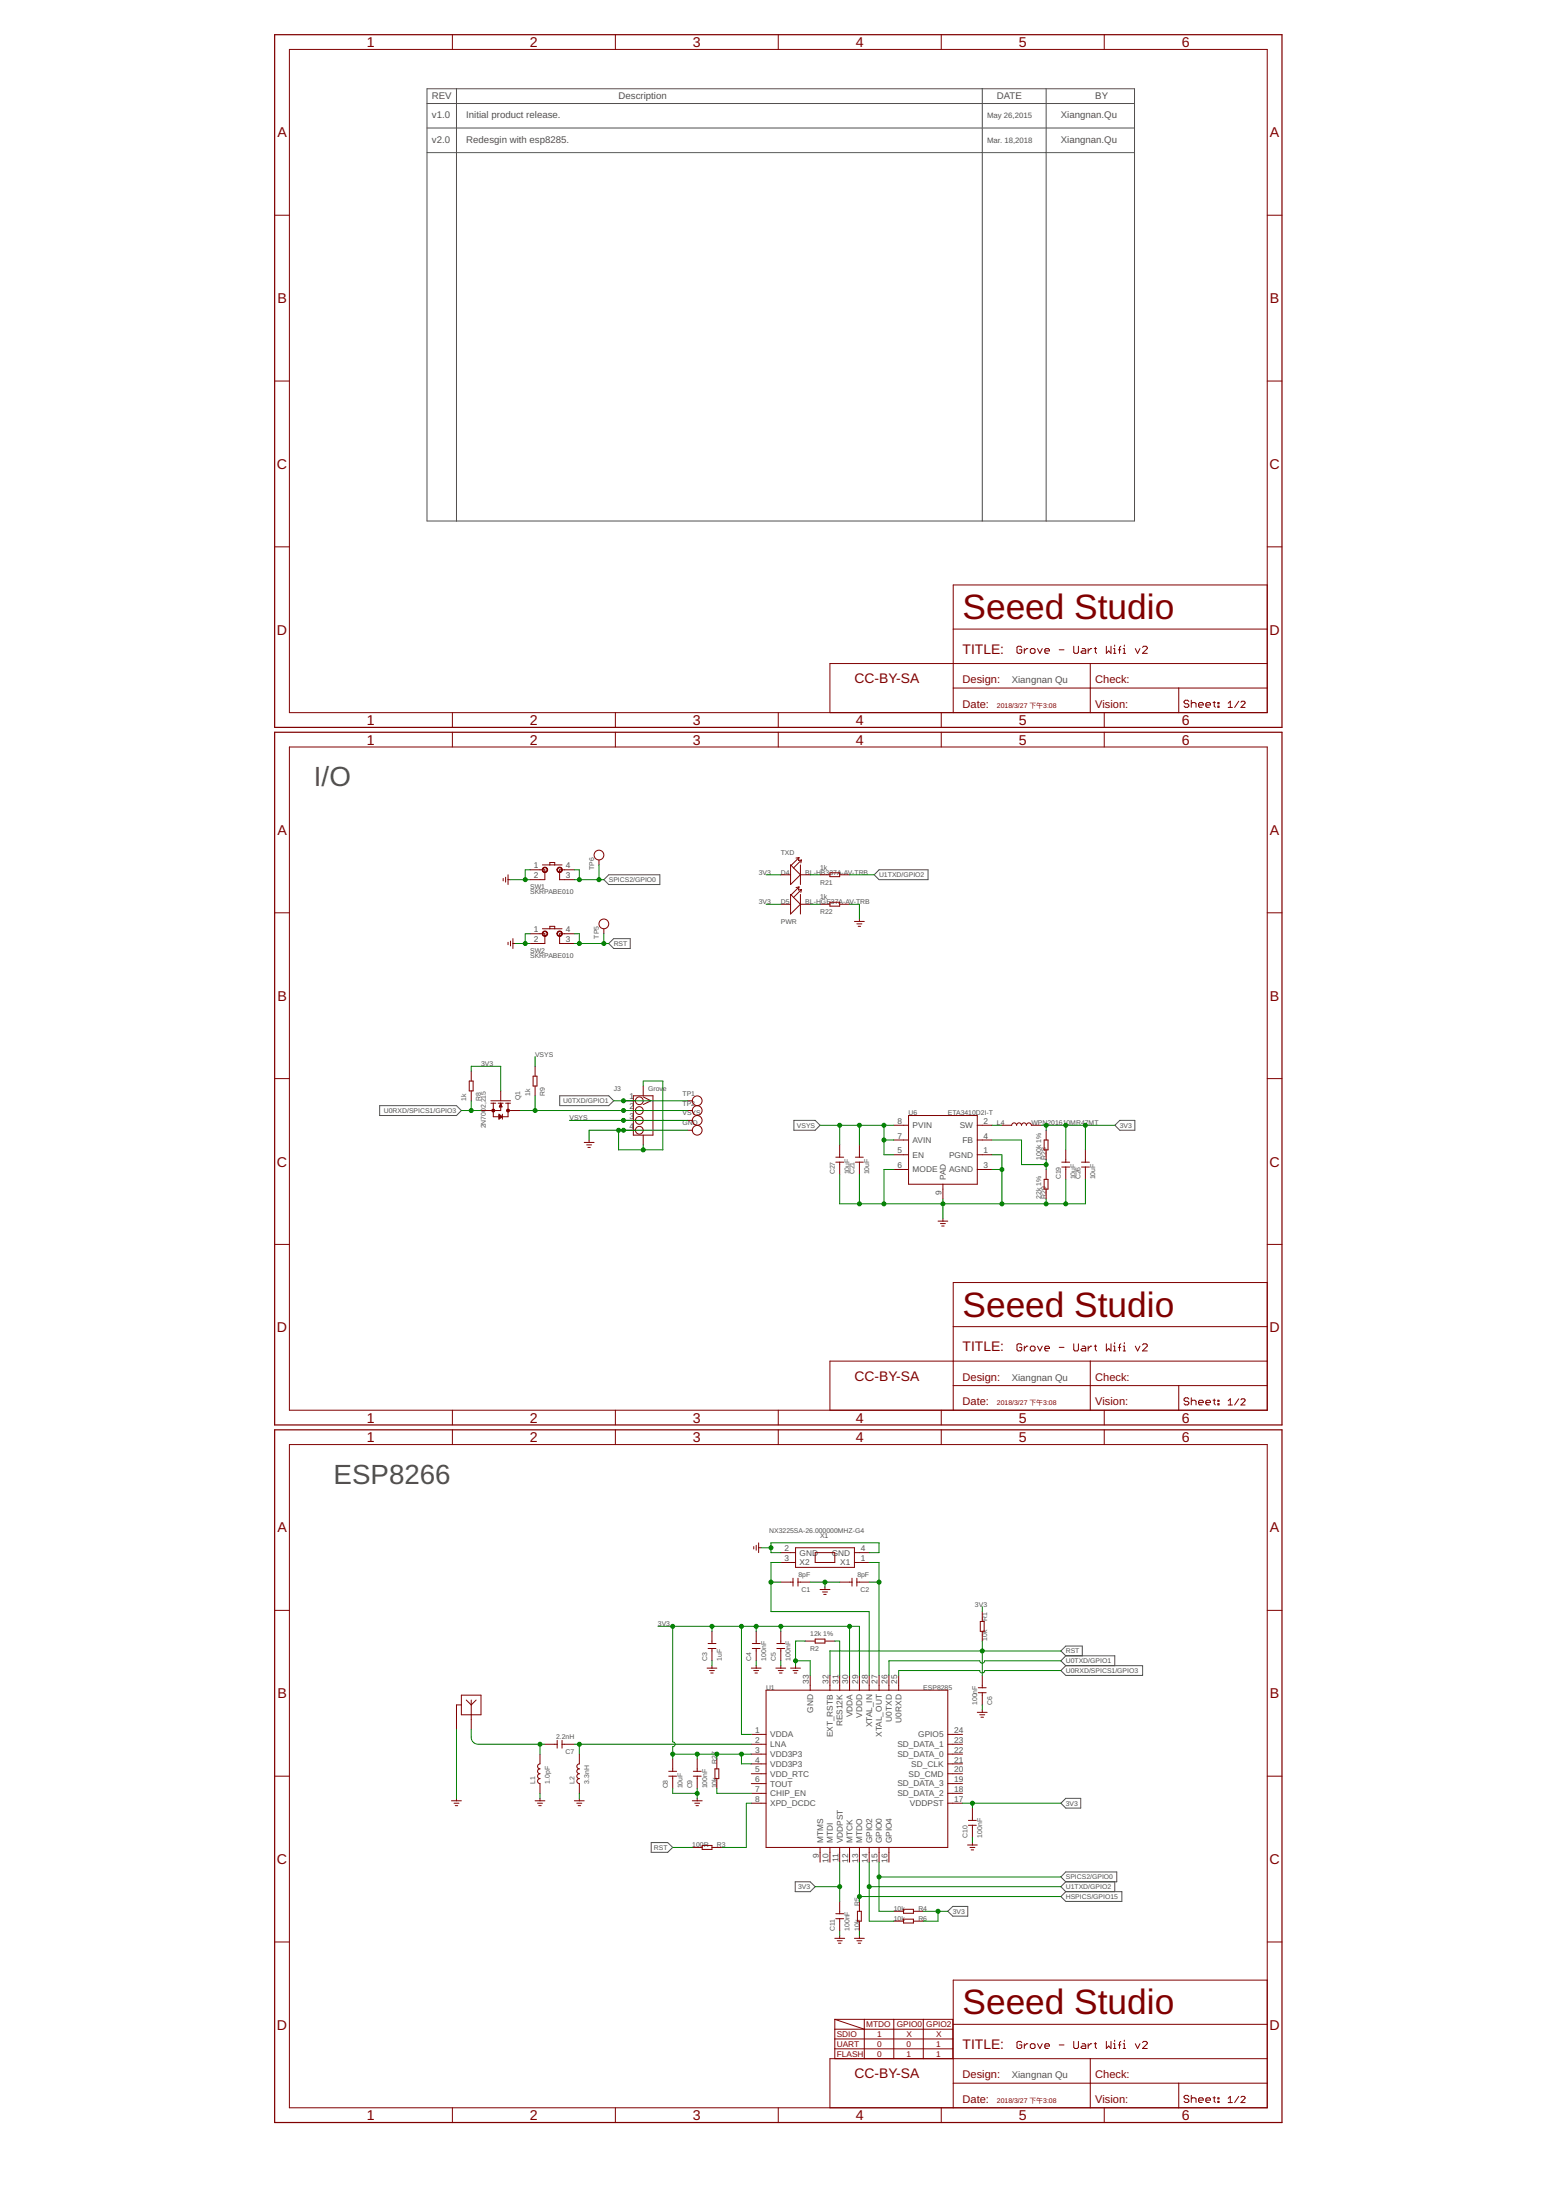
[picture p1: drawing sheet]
<svg xmlns="http://www.w3.org/2000/svg" width="297mm" height="420mm" viewBox="0 0 297 420" stroke-linecap="round" stroke-linejoin="round" font-family="sans-serif">
<g fill="none" stroke="#505050" stroke-width=".19">
<path d="M81.5 17h135.1v82.5h-135.1zM81.5 19.8h135.1M87.1 17v82.5M187.5 17v82.5M199.7 17v82.5M81.5 29.1h135.1M81.5 24.4h135.1M115.3 168l.9-.9h9.8v1.8h-9.8zM167.8 166.1h9.4v1.9h-9.4l-.9-.9zM116.2 180.2l1-.9h3.1v1.8h-3.1zM72.5 211.2h14.6l1 .9-1 .9h-14.6zM106.8 209.3h9.4l1 .9-1 1h-9.4z"/>
<path d="M151.6 214h4l.9 .9-.9 1h-4zM212.8 214.9l1-.9h2.8v1.9h-2.8zM202.5 319l1-.9h14.6v1.9h-14.6zM203.5 316.2l-1 1 1 .9M203.5 316.2h9.3v1.9M203.5 316.2l-1-.9 1-.9h3.1v1.8M124.3 351.9h3.2l.9 .9-.9 1h-3.2zM151.8 359.4h2.9l.9 .9-.9 1h-2.9zM202.5 344.4l1-.9h2.8v1.8h-2.8zM203.5 357.5h9.7v1.9h-9.7l-1-.9zM203.5 359.4l-1 .9 1 1M212.8 359.4v1.9"/>
<path d="M180.9 365l1-.9h2.8v1.9h-2.8zM203.5 361.3h10.7v1.8h-10.7l-1-.9z"/>
</g>
<g fill="none" stroke="#800000" stroke-width=".19">
<path d="M55.2 9.4h186.7v126.7h-186.7zM86.4 6.6v2.8M117.5 6.6v2.8M148.6 6.6v2.8M179.7 6.6v2.8M210.8 6.6v2.8M52.4 41.1h2.8M241.9 41.1h2.8M52.4 72.8h2.8M241.9 72.8h2.8M52.4 104.4h2.8M241.9 111.7h-59.9v24.4"/>
<path d="M241.9 104.4h2.8M86.4 136.1v2.8M86.4 139.8v2.9M117.5 136.1v2.8M117.5 139.8v2.9M148.6 136.1v2.8M148.6 139.8v2.9M179.7 136.1v2.8M179.7 139.8v2.9M181.9 126.7h-23.5v9.4M182 131.4h59.9M182 126.7h59.9"/>
<path d="M182 120.1h59.9M195.1 123.6l-.3-.2h-.4l-.3 .2v.9l.3 .3h.4l.3-.3v-.4h-.5M195.5 123.9v.9M196.2 123.9h-.2l-.5 .4M196.7 124.1l.2-.2h.5l.2 .2v.4l-.2 .3h-.5l-.2-.3zM198.1 123.9l.4 .9 .5-.9M199.5 124.3h.8v-.2l-.2-.2h-.4l-.2 .2v.4l.2 .3h.4M202.2 124.1h.9M205 123.4v1.1l.2 .3h.5l.2-.3v-1.1M206.6 123.9h.4l.3 .2v.7h-.7l-.2-.3 .2-.2h.7M207.7 123.9v.9M208.1 126.7v9.4"/>
<path d="M208.4 123.9h-.2l-.5 .4M208.9 123.9h.4M209.1 123.6v.9l.2 .3M210.8 136.1v2.8M210.8 139.8v2.9M211.2 123.4v1.4l.4-.5 .5 .5v-1.4M212.6 124.8h.4M212.6 123.9h.2v.9M212.8 123.2v.2M213.5 124.1h.5M214 123.4l-.3 .2v1.2M214.4 124.8h.5"/>
<path d="M214.4 123.9h.2v.9M214.6 123.2v.2M216.7 123.9l.5 .9 .4-.9M218.1 123.6l.2-.2h.5l.2 .2v.3l-.9 .9h.9M225 131.4v4.7M226.9 134l-.2-.3h-.4l-.3 .3v.2l.3 .2h.4l.2 .2v.3l-.2 .2h-.4l-.3-.2M227.4 134.4l.2-.2h.5l.2 .2v.7M227.4 133.7v1.4M228.8 134.6h.9v-.2l-.2-.2h-.5l-.2 .2v.5l.2 .2h.5M230.2 134.6h.9v-.2l-.2-.2h-.5l-.2 .2v.5l.2 .2h.5M231.6 134.2h.4M231.8 134v.9l.2 .2"/>
<path d="M232.5 134.9h.2v.2h-.2zM232.5 134.2h.2v.2h-.2zM234.5 134.3l.4-.4v1.2M234.5 135.1h.8M236.5 133.9l-.8 1.2M236.9 134.1l.2-.2h.4l.2 .2v.2l-.8 .8h.8M55.2 142.7h186.7v126.6h-186.7zM52.4 174.3h2.8M96.1 167.8v.4M96.5 167.5v1M97 167.1v1.8M97 180v.4"/>
<path d="M97 168h.5M97.5 179.7v1M97.9 179.3v1.8M101.2 178.3h2.8v1.9h-2.8M101.2 166.1h2.8v1.9h-2.8M103.5 165.2h3.8M103.5 177.4h3.8M105 177.4v-.5h.9v.5M105 165.2v-.5h.9v.5M106.8 168h2.8M109.6 178.3h-2.8v1.9h2.8M109.6 166.1h-2.8v1.9"/>
<path d="M114.3 164.3v.9M115.3 177.4v.9M149.1 167.1h1.8M149.1 172.7h1.8M151 165.3l-.1-.1v3.7l1.9-1.8M151 170.9l-.1-.1v3.8l1.9-1.9M151 165.3l.5 .5M151 170.9l.5 .5M151.5 165.8l1.3 1.3M151.5 171.4l1.3 1.3M152.5 163.8l-1.5 1.5M152.5 163.8l-.5 .1"/>
<path d="M152.5 163.8l-.1 .5h.6M152.5 169.4l-1.5 1.5M152.5 169.4l-.5 .1M152.5 169.4l-.1 .6 .6-.1M152.8 165.2v3.7M152.8 170.8v3.8M152.8 167.1h1.9M152.8 172.7h1.9M153 164.3l-1.5 1.5M153 164.3l-.1 .5M153 169.9l-1.5 1.5M153 169.9l-.1 .5"/>
<path d="M156.5 167.1h1.9M156.5 172.7h1.9M158.4 166.7h1.9v.7h-1.9zM158.4 172.3h1.9v.8h-1.9zM160.3 167.1h1.9M160.3 172.7h1.9M163.1 176h1.9M163.6 176.4h.9M163.8 176.9h.5M164.1 175.5v.5M241.9 174.3h2.8M97.9 180.2h.5"/>
<path d="M52.4 206h2.8M89.6 206.5h.7v1.8h-.7zM90 204.6v1.9M90 208.3v1.9M93.7 210.2h3.8M93.7 210.7h.9M94.2 210.7v2.6h2.8v-2.6M95.1 210.7h1M95.2 212.8l.7 .5-.7 .4zM95.2 213l.4 .3M95.3 213l.3 .3M95.3 211.4l.3-.7 .2 .7"/>
<path d="M95.3 211.4h.5M95.6 210.9v1.2h-3.8M95.6 213.3l-.4 .2M95.6 213.3l-.3 .2M95.6 208.3v1.9M95.6 210.9l.2 .5M95.6 210.9l-.3 .5M95.7 211.1l-.4 .3M95.9 212.8v.9M96.5 210.7h1M97 212.1h2.3M101.8 205.5h.7v1.9h-.7z"/>
<path d="M102.2 203.6v1.9M102.2 207.4v1.9M111.5 218.2h1.9M112 218.7h.9M112.2 219.1h.5M112.5 217.7v.5M119 210.2h2.3M119 212.1h2.3M119 214h2.3M119 215.9h2.3M120.9 209.3h3.8v7.5h-3.8zM122.8 209.5l1.4 .7-1.4 .7"/>
<path d="M122.8 207.4v1.9M122.8 216.8v1.9M131.2 210.2h1M131.2 212.1h1M131.2 214h1M131.2 215.9h1M160.3 218.7v2.3M164.1 218.7v2.3M170.6 214.9h2.8M170.6 217.7h2.8M173.4 213h13.2v13.2h-13.2zM186.6 214.9h2.8"/>
<path d="M186.6 217.7h2.8M191.3 214.9h1.8a.48 .48 0 0 1 .5-.5 .48 .48 0 0 1 .5 .5 .47 .47 0 0 1 .4-.5 .47 .47 0 0 1 .5 .5 .47 .47 0 0 1 .5-.5 .47 .47 0 0 1 .4 .5 .48 .48 0 0 1 .5-.5 .48 .48 0 0 1 .5 .5h1.9M199.3 217.7h.8v1.9h-.8zM199.7 215.9v1.8M199.7 219.6v1.9M203.5 219.6v2.4M207.2 219.6v2.4M241.9 206h2.8M52.4 237.7h2.8M159.6 222h1.5M159.6 221h1.5M160.3 222v2.3"/>
<path d="M163.3 222h1.5M163.3 221h1.5M164.1 222v2.3M170.6 220.5h2.8M170.6 223.4h2.8M179.1 233.2h1.8M179.5 233.7h1M179.8 234.1h.4M180 226.2v2.8M180 232.7v.5M186.6 220.5h2.8M186.6 223.4h2.8"/>
<path d="M199.3 225.2h.8v1.9h-.8zM199.7 223.4v1.8M199.7 227.1v1.9M202.7 222.9h1.5M202.7 222h1.5M203.5 222.9v2.3M206.5 222.9h1.5M206.5 222h1.5M207.2 222.9v2.3M241.9 237.7h2.8M181.9 259.9h-23.5v9.4M182 259.9h59.9"/>
<path d="M182 253.4h59.9M195.1 256.9l-.3-.3h-.4l-.3 .3v.9l.3 .2h.4l.3-.2v-.5h-.5M195.5 257.1v.9M196.2 257.1h-.2l-.5 .4M196.7 257.3l.2-.2h.5l.2 .2v.5l-.2 .2h-.5l-.2-.2zM198.1 257.1l.4 .9 .5-.9M199.5 257.5h.8v-.2l-.2-.2h-.4l-.2 .2v.5l.2 .2h.4M202.2 257.3h.9M205 256.6v1.2l.2 .2h.5l.2-.2v-1.2M206.6 257.1h.4l.3 .2v.7h-.7l-.2-.2 .2-.3h.7M207.7 257.1v.9M208.1 259.9v9.4"/>
<path d="M208.4 257.1h-.2l-.5 .4M208.9 257.1h.4M209.1 256.9v.9l.2 .2M211.2 256.6v1.4l.4-.5 .5 .5v-1.4M212.6 257.1h.2v.9M212.6 258h.4M212.8 256.4v.2M213.5 257.3h.5M214 256.6l-.3 .3v1.1M214.4 257.1h.2v.9M214.4 258h.5M214.6 256.4v.2"/>
<path d="M216.7 257.1l.5 .9 .4-.9M218.1 256.9l.2-.3h.5l.2 .3v.2l-.9 .9h.9M241.9 244.9h-59.9v24.4M55.2 275.9h186.7v126.6h-186.7zM86.4 269.3v2.8M86.4 273.1v2.8M117.5 269.3v2.8M117.5 273.1v2.8M148.6 269.3v2.8M148.6 273.1v2.8M179.7 269.3v2.8M179.7 273.1v2.8"/>
<path d="M182 264.6h59.9M210.8 269.3v2.8M210.8 273.1v2.8M225 264.6v4.7M226.9 267.2l-.2-.2h-.4l-.3 .2v.2l.3 .2h.4l.2 .3v.2l-.2 .2h-.4l-.3-.2M227.4 267v1.3M227.4 267.6l.2-.2h.5l.2 .2v.7M228.8 267.9h.9v-.3l-.2-.2h-.5l-.2 .2v.5l.2 .2h.5M230.2 267.9h.9v-.3l-.2-.2h-.5l-.2 .2v.5l.2 .2h.5M231.6 267.4h.4M231.8 267.2v.9l.2 .2M232.5 267.4h.2v.2h-.2z"/>
<path d="M232.5 268.1h.2v.2h-.2zM234.5 267.5l.4-.4v1.2M234.5 268.3h.8M236.5 267.1l-.8 1.2M236.9 267.3l.2-.2h.4l.2 .2v.2l-.8 .8h.8M143.9 295.4v.4M144.4 295.1v1M144.8 295.6h.5M144.8 294.7v1.8M149.1 298.4h2.8M149.1 296.5h2.8M151.9 295.6h11.2v3.7h-11.2z"/>
<path d="M155.6 296.5h3.8v1.9h-3.8zM163.1 298.4h2.8M163.1 296.5h2.8M52.4 307.6h2.8M135 318.6h1.8M135.2 314.8h1.5M135.2 313.9h1.5M135.4 319h1M135.7 319.5h.4M135.9 311.6v2.3M135.9 314.8v2.4M135.9 318.1v.5"/>
<path d="M143.4 318.6h1.9M143.6 314.8h1.5M143.6 313.9h1.5M143.9 319h.9M144.1 319.5h.5M144.4 311.6v2.3M144.4 314.8v2.4M144.4 318.1v.5M148.1 318.6h1.9M148.3 314.8h1.5M148.3 313.9h1.5M148.6 319h.9"/>
<path d="M148.8 319.5h.5M149.1 311.6v2.3M149.1 314.8v2.4M149.1 318.1v.5M149.1 302.2h2.3M150.9 318.6h1.9M151.4 319h.9M151.4 301.4v1.5M151.6 319.5h.5M151.9 318.1v.5M152.3 301.4v1.5M152.3 302.2h2.4"/>
<path d="M153.7 313.4h1.9M154.7 320v2.8M155.6 313h1.9v.8h-1.9zM156.5 303.6h1.9M157 304h1M157.2 304.5h.5M157.5 303.1v.5M157.5 313.4h1.9M158.4 320v2.8M160.3 320v2.8M160.3 302.2h2.3M162.2 320v2.8"/>
<path d="M162.6 301.4v1.5M163.6 302.2h2.3M163.6 301.4v1.5M164.1 320v2.8M165.9 320v2.8M167.8 320v2.8M169.7 320v2.8M171.6 320v2.8M187.1 309.7h.8v1.9h-.8zM187.5 307.8v1.9M187.5 311.6v1.8M187.5 320v2.3"/>
<path d="M241.9 307.6h2.8M52.4 339.2h2.8M88.1 323.7h3.7v3.8h-3.7zM88.1 325.6h-1v4.7M89 324.7l1 .9 .9-.9M90 324.7v5.6M103.1 335v1.9a.48 .48 0 0 0-.5 .4 .48 .48 0 0 0 .5 .5 .47 .47 0 0 0-.5 .5 .47 .47 0 0 0 .5 .5 .47 .47 0 0 0-.5 .4 .47 .47 0 0 0 .5 .5 .48 .48 0 0 0-.5 .5 .48 .48 0 0 0 .5 .4v1.9M104 333.1h2.4M106.4 332.4v1.5M107.3 333.1h2.3M107.3 332.4v1.5M110.6 335v1.9a.48 .48 0 0 0-.5 .4 .48 .48 0 0 0 .5 .5 .47 .47 0 0 0-.5 .5 .47 .47 0 0 0 .5 .5 .47 .47 0 0 0-.5 .4 .47 .47 0 0 0 .5 .5 .48 .48 0 0 0-.5 .5 .48 .48 0 0 0 .5 .4v1.9"/>
<path d="M127.7 339.2h1.5M127.7 338.3h1.5M128.4 335.9v2.4M128.4 339.2v2.4M132.4 339.2h1.5M132.4 338.3h1.5M133.1 335.9v2.4M133.1 339.2v2.4M136.5 337.8h.7v1.9h-.7zM136.8 335.9v1.9M136.8 339.7v1.9M143.4 331.2h2.8"/>
<path d="M143.4 333.1h2.8M143.4 335h2.8M143.4 336.9h2.8M143.4 338.8h2.8M146.2 322.8h34.7v30h-34.7zM180.9 331.2h2.8M180.9 333.1h2.8M180.9 335h2.8M180.9 336.9h2.8M180.9 338.8h2.8M186.6 327h1.8M186.8 323.3h1.5"/>
<path d="M186.8 322.3h1.5M187 327.5h1M187.3 328h.4M187.5 323.3v2.3M187.5 326.6v.4M241.9 339.2h2.8M86.2 343.9h1.9M86.7 344.4h.9M86.9 344.8h.5M87.1 343.5v.4M102.2 343.9h1.8M102.6 344.4h.9"/>
<path d="M102.8 344.8h.5M103.1 343.5v.4M109.6 343.9h1.9M110.1 344.4h1M110.4 344.8h.4M110.6 343.5v.4M132.2 352.8h1.8M132.2 343.9h1.8M132.6 344.4h1M132.9 344.8h.4M133.1 343.5v.4M134 352.4h1.9v.8h-1.9z"/>
<path d="M135.9 352.8h1.9M143.4 340.6h2.8M143.4 342.5h2.8M143.4 344.4h2.8M156.5 352.8v2.8M158.4 352.8v2.8M160.3 352.8v2.8M162.2 352.8v2.8M164.1 352.8v2.8M165.9 352.8v2.8M167.8 352.8v2.8M169.7 352.8v2.8"/>
<path d="M180.9 340.6h2.8M180.9 342.5h2.8M180.9 344.4h2.8M184.7 352.4h1.9M184.9 348.6h1.5M184.9 347.7h1.5M185.2 352.8h.9M185.4 353.3h.5M185.6 345.3v2.4M185.6 348.6v2.3M185.6 351.9v.5M52.4 370.9h2.8"/>
<path d="M159.4 370.2h1.8M159.6 366.4h1.5M159.6 365.5h1.5M159.8 370.6h1M160.1 371.1h.4M160.3 363.1v2.4M160.3 366.4v2.4M160.3 369.7v.5M163.1 370.2h1.9M163.6 370.6h.9M163.7 365h.7v1.9h-.7zM163.8 371.1h.5"/>
<path d="M164.1 363.1v1.9M164.1 366.9v1.9M164.1 369.7v.5M170.6 366.9h1.9M170.6 365h1.9M172.5 364.6h1.9v.8h-1.9zM172.5 366.5h1.9v.8h-1.9zM174.4 366.9h1.9M174.4 365h1.9M241.9 378.2h-59.9v24.3M241.9 370.9h2.8M159.4 385.7h22.5v7.5h-23.5v9.3"/>
<path d="M159.4 385.7v7.5M159.4 387.5h22.5M159.4 389.4h22.5M159.4 391.3h22.5M159.4 385.7l5.6 1.8M165 385.7v7.5M170.6 385.7v7.5M176.3 385.7v7.5M182 393.2h59.9M182 397.8h59.9M182 386.6h59.9M195.1 390.1l-.3-.2h-.4l-.3 .2v.9l.3 .2h.4l.3-.2v-.5h-.5"/>
<path d="M195.5 390.3v.9M196.2 390.3h-.2l-.5 .5M196.7 390.5l.2-.2h.5l.2 .2v.5l-.2 .2h-.5l-.2-.2zM198.1 390.3l.4 .9 .5-.9M199.5 390.8h.8v-.3l-.2-.2h-.4l-.2 .2v.5l.2 .2h.4M202.2 390.5h.9M205 389.9v1.1l.2 .2h.5l.2-.2v-1.1M206.6 390.3h.4l.3 .2v.7h-.7l-.2-.2 .2-.2h.7M207.7 390.3v.9M208.1 393.2v9.3M208.4 390.3h-.2l-.5 .5M208.9 390.3h.4"/>
<path d="M209.1 390.1v.9l.2 .2M211.2 389.9v1.3l.4-.4 .5 .4v-1.3M212.6 390.3h.2v.9M212.6 391.2h.4M212.8 389.6v.3M213.5 390.5h.5M214 389.9l-.3 .2v1.1M214.4 390.3h.2v.9M214.4 391.2h.5M214.6 389.6v.3M216.7 390.3l.5 .9 .4-.9M218.1 390.1l.2-.2h.5l.2 .2v.2l-.9 .9h.9"/>
<path d="M225 397.8v4.7M86.4 402.5v2.9M117.5 402.5v2.9M148.6 402.5v2.9M179.7 402.5v2.9M210.8 402.5v2.9M226.9 400.4l-.2-.2h-.4l-.3 .2v.2l.3 .3h.4l.2 .2v.2l-.2 .2h-.4l-.3-.2M227.4 400.2v1.3M227.4 400.9l.2-.3h.5l.2 .3v.6M228.8 401.1h.9v-.2l-.2-.3h-.5l-.2 .3v.4l.2 .2h.5M230.2 401.1h.9v-.2l-.2-.3h-.5l-.2 .3v.4l.2 .2h.5M231.6 400.6h.4"/>
<path d="M231.8 400.4v.9l.2 .2M232.5 400.6h.2v.3h-.2zM232.5 401.3h.2v.2h-.2zM234.5 400.7l.4-.3v1.2M234.5 401.6h.8M236.5 400.4l-.8 1.2M236.9 400.6l.2-.2h.4l.2 .2v.1l-.8 .9h.8"/>
<circle cx="114.3" cy="163.3" r=".93"/>
<circle cx="115.3" cy="176.4" r=".93"/>
<circle cx="122" cy="214" r=".74"/>
<circle cx="122" cy="215.9" r=".74"/>
<circle cx="122" cy="210.2" r=".74"/>
<circle cx="122" cy="212.1" r=".74"/>
<circle cx="133.1" cy="212.1" r=".93"/>
<circle cx="133.1" cy="214" r=".93"/>
<circle cx="133.1" cy="215.9" r=".93"/>
<circle cx="133.1" cy="210.2" r=".93"/>
</g>
<path d="M52.4 6.6h192.3v132.3h-192.3zM52.4 139.8h192.3v132.3h-192.3zM52.4 273.1h192.3v132.3h-192.3z" fill="none" stroke="#800000" stroke-width=".23"/>
<g fill="#800000" stroke="#800000" stroke-width=".19">
<path d="M96.8 211.9h.4v.4l-.1 .1-.3-.1-.1-.2 .4-.1-.1 .2-.3-.1z" fill-rule="evenodd"/>
<path d="M93.9 211.9h.5v.4l-.1 .1-.4-.1v-.2l.4-.1-.1 .2-.3-.1z" fill-rule="evenodd"/>
<path d="M103.7 165.7a.52 .52 0 0 1 .8 .2 .52 .52 0 0 1-.3 .7 .52 .52 0 0 1-.7-.5h.1a.41 .41 0 0 1 .6-.4 .41 .41 0 0 1 .1 .7 .41 .41 0 0 1-.6-.1l-.2-.2z" fill-rule="evenodd"/>
<path d="M106.5 165.7a.52 .52 0 0 1 .8 .2 .52 .52 0 0 1-.3 .7 .52 .52 0 0 1-.7-.5h.1a.41 .41 0 0 1 .6-.4 .41 .41 0 0 1 .1 .7 .41 .41 0 0 1-.6-.1l-.2-.2z" fill-rule="evenodd"/>
<path d="M103.7 177.9a.53 .53 0 0 1 .8 .2 .53 .53 0 0 1-.3 .7 .53 .53 0 0 1-.7-.5h.1a.41 .41 0 0 1 .5-.4 .41 .41 0 0 1 .2 .7 .41 .41 0 0 1-.6-.1l-.2-.2z" fill-rule="evenodd"/>
<path d="M106.5 177.9a.53 .53 0 0 1 .8 .2 .53 .53 0 0 1-.3 .7 .53 .53 0 0 1-.7-.5h.1a.41 .41 0 0 1 .6-.4 .41 .41 0 0 1 .1 .7 .41 .41 0 0 1-.6-.1l-.2-.2z" fill-rule="evenodd"/>
</g>
<g fill="none" stroke="#008000" stroke-width=".19">
<path d="M97.5 168h3.7M101.2 178.3h-.9v1.9M101.2 166.1h-.9v1.9M109.6 166.1h1v1.9M109.6 178.3h1v1.9M109.6 168h5.7M114.3 165.2v2.8M115.3 178.3v1.9M146.2 172.7h2.9M146.2 167.1h2.9M154.7 172.7h1.8M154.7 167.1h1.8"/>
<path d="M162.2 172.7h1.9v2.8M162.2 167.1h4.7M98.4 180.2h2.8M109.6 180.2h6.6M88.1 212.1h3.7M90 204.6v-1h5.6v4.7M90 210.2v1.9M99.3 212.1h31.9M102.2 201.8v1.8M102.2 209.3v2.8M108.7 214h22.5M117.2 210.2h14"/>
<path d="M122.8 207.4v-.9h3.7v13.1h-8.4v-3.7M122.8 218.7v.9M131.2 215.9h-18.7v1.8M156.5 214.9h14.1M160.3 214.9v3.8M164.1 214.9v3.8M168.7 214.9v5.6h1.9M168.7 217.7h1.9M189.4 214.9h1.9M189.4 217.7h5.6v4.7h4.7M198.8 214.9h14M199.7 214.9v1"/>
<path d="M203.5 214.9v4.7M207.2 214.9v4.7M160.3 224.3v5.6h46.9v-4.7M164.1 224.3v5.6M170.6 223.4h-1.9v6.5M180 229v3.7M189.4 223.4h1.9M189.4 220.5h1.9v9.4M199.7 221.5v1.9M199.7 229v.9M203.5 225.2v4.7M145.3 295.6h1.9"/>
<path d="M149.1 296.5h-1.9v-1.8h20.6v1.8h-1.9M149.1 298.4h-1.9v9.4h18.7v12.2M165.9 298.4h1.9v21.6M125.6 310.6h38.5v9.4M128.4 310.6v22.1a.47 .47 0 0 1 .5 .4 .47 .47 0 0 1-.5 .5v2.3M135.9 310.6v1M135.9 317.2v.9M141.5 310.6v20.6h1.9M144.4 310.6v1M144.4 317.2v.9M147.2 302.2h1.9M149.1 310.6v1"/>
<path d="M149.1 317.2v.9M151.9 317.2h2.8v2.8M153.7 313.4h-1.8v4.7M154.7 302.2h5.6M157.5 302.2v.9M159.4 313.4h.9v6.6M162.2 310.6v9.4M165.9 302.2h1.9M187.5 306.9v.9M187.5 313.4v6.6M202.5 319h-14.5a.48 .48 0 0 1-.5 .5 .48 .48 0 0 1-.5-.5h-15.4v1M202.5 317.2h-14.5a.48 .48 0 0 1-.5 .4 .48 .48 0 0 1-.5-.4h-17.3v2.8"/>
<path d="M202.5 315.3h-44.1v4.7M87.1 330.3v13.2M90 330.3l.1 2.1 .3 .4 .6 .3h13M103.1 333.1v1.9M109.6 333.1h33.8M110.6 333.1v1.9M128.4 335h15M133.1 335v.9M136.8 335v.9M141.5 335v1.9h1.9M187.5 325.6v1M103.1 342.5v1"/>
<path d="M110.6 342.5v1M128.4 341.6v.9h4.7M128.4 352.8h3.8M133.1 341.6v1.9M136.8 341.6v.9h6.6M143.4 344.4h-.9v8.4h-4.7M160.3 355.6v7.5M164.1 355.6v7.5M165.9 355.6v11.3h4.7M167.8 355.6v9.4h2.8M167.8 358.5h34.7M183.7 344.4h18.8"/>
<path d="M185.6 344.4v.9M185.6 350.9v1M155.6 360.3h4.7M160.3 368.8v.9M164.1 368.8v.9M164.1 362.2h38.4M165.9 360.3h36.6M176.3 365h4.6M179.1 365v1.9h-2.8"/>
</g>
<g fill="#008000" stroke="#008000" stroke-width=".19">
<circle cx="133.1" cy="342.5" r=".38"/>
<circle cx="151.9" cy="317.2" r=".38"/>
<circle cx="157.5" cy="302.2" r=".38"/>
<circle cx="147.2" cy="295.6" r=".38"/>
<circle cx="180" cy="229.9" r=".38"/>
<circle cx="191.3" cy="223.4" r=".38"/>
<circle cx="191.3" cy="229.9" r=".38"/>
<circle cx="199.7" cy="229.9" r=".38"/>
<circle cx="168.7" cy="229.9" r=".38"/>
<circle cx="164.1" cy="229.9" r=".38"/>
<circle cx="203.5" cy="229.9" r=".38"/>
<circle cx="122.8" cy="219.6" r=".38"/>
<circle cx="118.1" cy="215.9" r=".38"/>
<circle cx="119" cy="215.9" r=".38"/>
<circle cx="100.3" cy="180.2" r=".38"/>
<circle cx="100.3" cy="168" r=".38"/>
<circle cx="110.6" cy="333.1" r=".38"/>
<circle cx="103.1" cy="333.1" r=".38"/>
<circle cx="135.9" cy="310.6" r=".38"/>
<circle cx="133.1" cy="335" r=".38"/>
<circle cx="141.5" cy="335" r=".38"/>
<circle cx="128.4" cy="335" r=".38"/>
<circle cx="128.4" cy="310.6" r=".38"/>
<circle cx="141.5" cy="310.6" r=".38"/>
<circle cx="162.2" cy="310.6" r=".38"/>
<circle cx="144.4" cy="310.6" r=".38"/>
<circle cx="149.1" cy="310.6" r=".38"/>
<circle cx="136.8" cy="335" r=".38"/>
<circle cx="160.3" cy="360.3" r=".38"/>
<circle cx="185.6" cy="344.4" r=".38"/>
<circle cx="179.1" cy="365" r=".38"/>
<circle cx="199.7" cy="214.9" r=".38"/>
<circle cx="203.5" cy="214.9" r=".38"/>
<circle cx="207.2" cy="214.9" r=".38"/>
<circle cx="90" cy="212.1" r=".38"/>
<circle cx="119" cy="210.2" r=".38"/>
<circle cx="187.5" cy="315.3" r=".38"/>
<circle cx="115.3" cy="180.2" r=".38"/>
<circle cx="110.6" cy="180.2" r=".38"/>
<circle cx="164.1" cy="362.2" r=".38"/>
<circle cx="167.8" cy="358.5" r=".38"/>
<circle cx="114.3" cy="168" r=".38"/>
<circle cx="110.6" cy="168" r=".38"/>
<circle cx="165.9" cy="360.3" r=".38"/>
<circle cx="147.2" cy="302.2" r=".38"/>
<circle cx="167.8" cy="302.2" r=".38"/>
<circle cx="168.7" cy="214.9" r=".38"/>
<circle cx="168.7" cy="217.7" r=".38"/>
<circle cx="164.1" cy="214.9" r=".38"/>
<circle cx="160.3" cy="214.9" r=".38"/>
<circle cx="119" cy="214" r=".38"/>
<circle cx="199.7" cy="222.4" r=".38"/>
<circle cx="102.2" cy="212.1" r=".38"/>
<circle cx="119" cy="212.1" r=".38"/>
</g>
<g font-size="6.7" fill="#800000">
<text x="183.8" y="118.3">Seeed Studio</text>
<text x="183.8" y="251.5">Seeed Studio</text>
<text x="183.8" y="384.7">Seeed Studio</text>
</g>
<g font-size="5.3" fill="#505050">
<text x="59.9" y="150.2">I/O</text>
<text x="63.7" y="283.4">ESP8266</text>
</g>
<g font-size="2.7" fill="#800000">
<text x="70.1" y="9">1</text>
<text x="101.2" y="9">2</text>
<text x="132.3" y="9">3</text>
<text x="163.4" y="9">4</text>
<text x="194.5" y="9">5</text>
<text x="225.6" y="9">6</text>
<text x="52.9" y="26.2">A</text>
<text x="242.4" y="26.2">A</text>
<text x="52.9" y="57.9">B</text>
<text x="242.4" y="57.9">B</text>
<text x="52.9" y="89.6">C</text>
<text x="242.3" y="89.6">C</text>
<text x="52.9" y="121.2">D</text>
<text x="242.3" y="121.2">D</text>
<text x="70.1" y="138.5">1</text>
<text x="70.1" y="142.2">1</text>
<text x="101.2" y="138.5">2</text>
<text x="101.2" y="142.2">2</text>
<text x="132.3" y="138.5">3</text>
<text x="132.3" y="142.2">3</text>
<text x="163.4" y="138.5">4</text>
<text x="163.4" y="142.2">4</text>
<text x="194.5" y="138.5">5</text>
<text x="194.5" y="142.2">5</text>
<text x="225.6" y="138.5">6</text>
<text x="225.6" y="142.2">6</text>
<text x="52.9" y="159.5">A</text>
<text x="242.4" y="159.5">A</text>
<text x="52.9" y="191.1">B</text>
<text x="242.4" y="191.1">B</text>
<text x="52.9" y="222.8">C</text>
<text x="242.3" y="222.8">C</text>
<text x="52.9" y="254.4">D</text>
<text x="242.3" y="254.4">D</text>
<text x="70.1" y="275.4">1</text>
<text x="70.1" y="271.7">1</text>
<text x="101.2" y="275.4">2</text>
<text x="101.2" y="271.7">2</text>
<text x="132.3" y="275.4">3</text>
<text x="132.3" y="271.7">3</text>
<text x="163.4" y="275.4">4</text>
<text x="163.4" y="271.7">4</text>
<text x="194.5" y="275.4">5</text>
<text x="194.5" y="271.7">5</text>
<text x="225.6" y="275.4">6</text>
<text x="225.6" y="271.7">6</text>
<text x="52.9" y="292.7">A</text>
<text x="242.4" y="292.7">A</text>
<text x="52.9" y="324.3">B</text>
<text x="242.4" y="324.3">B</text>
<text x="52.9" y="356">C</text>
<text x="242.3" y="356">C</text>
<text x="52.9" y="387.7">D</text>
<text x="242.3" y="387.7">D</text>
<text x="70.1" y="404.9">1</text>
<text x="101.2" y="404.9">2</text>
<text x="132.3" y="404.9">3</text>
<text x="163.4" y="404.9">4</text>
<text x="194.5" y="404.9">5</text>
<text x="225.6" y="404.9">6</text>
</g>
<g font-size="2.6" fill="#800000">
<text x="183.8" y="124.8">TITLE:</text>
<text x="163.1" y="130.5">CC-BY-SA</text>
<text x="163.1" y="263.7">CC-BY-SA</text>
<text x="183.8" y="258.1">TITLE:</text>
<text x="183.8" y="391.3">TITLE:</text>
<text x="163.1" y="396.9">CC-BY-SA</text>
</g>
<g font-size="2.1" fill="#800000">
<text x="183.8" y="130.5">Design:</text>
<text x="209.1" y="130.5">Check:</text>
<text x="183.8" y="135.2">Date:</text>
<text x="209.1" y="135.2">Vision:</text>
<text x="183.8" y="263.7">Design:</text>
<text x="209.1" y="263.7">Check:</text>
<text x="183.8" y="268.4">Date:</text>
<text x="209.1" y="268.4">Vision:</text>
<text x="183.8" y="396.9">Design:</text>
<text x="183.8" y="401.6">Date:</text>
<text x="209.1" y="396.9">Check:</text>
<text x="209.1" y="401.6">Vision:</text>
</g>
<g font-size="1.8" fill="#505050">
<text x="82.4" y="22.6">v1.0</text>
<text x="82.4" y="18.8">REV</text>
<text x="89" y="22.6">Initial product release.</text>
<text x="118.1" y="18.8">Description</text>
<text x="190.3" y="18.8">DATE</text>
<text x="202.5" y="22.6">Xiangnan.Qu</text>
<text x="209.1" y="18.8">BY</text>
<text x="82.4" y="27.3">v2.0</text>
<text x="89" y="27.3">Redesgin with esp8285.</text>
<text x="202.5" y="27.3">Xiangnan.Qu</text>
<text x="193.1" y="130.5">Xiangnan Qu</text>
<text x="193.1" y="263.7">Xiangnan Qu</text>
<text x="193.1" y="396.9">Xiangnan Qu</text>
</g>
<g font-size="1.6" fill="#505050">
<text x="101.9" y="165.9">1</text>
<text x="101.9" y="167.7">2</text>
<text x="108" y="167.7">3</text>
<text x="108" y="165.9">4</text>
<text x="101.9" y="178.1">1</text>
<text x="101.9" y="179.9">2</text>
<text x="108" y="179.9">3</text>
<text x="108" y="178.1">4</text>
<text x="120.2" y="210">1</text>
<text x="120.2" y="211.8">2</text>
<text x="120.2" y="213.7">3</text>
<text x="120.2" y="215.6">4</text>
<text x="171.3" y="214.6">8</text>
<text x="174.2" y="215.5">PVIN</text>
<text x="183.2" y="215.5">SW</text>
<text x="187.8" y="214.6">2</text>
<text x="171.3" y="217.5">7</text>
<text x="171.3" y="220.3">5</text>
<text x="174.2" y="218.3">AVIN</text>
<text x="174.2" y="221.1">EN</text>
<text x="181.2" y="221.1">PGND</text>
<text x="183.7" y="218.3">FB</text>
<text x="187.8" y="217.5">4</text>
<text x="187.8" y="220.3">1</text>
<text x="171.3" y="223.1">6</text>
<text x="174.2" y="223.9">MODE</text>
<text x="180.6" y="225.4" transform="rotate(-90 180.6 225.4)">PAD</text>
<text x="181.2" y="223.9">AGND</text>
<text x="187.8" y="223.1">3</text>
<text x="179.7" y="228.3" transform="rotate(-90 179.7 228.3)">9</text>
<text x="149.8" y="298.1">3</text>
<text x="149.8" y="296.3">2</text>
<text x="152.6" y="299">X2</text>
<text x="152.6" y="297.1">GND</text>
<text x="158.8" y="297.1">GND</text>
<text x="160.4" y="299">X1</text>
<text x="164.3" y="298.1">1</text>
<text x="164.3" y="296.3">4</text>
<text x="154.4" y="321.6" transform="rotate(-90 154.4 321.6)">33</text>
<text x="158.2" y="321.6" transform="rotate(-90 158.2 321.6)">32</text>
<text x="160" y="321.6" transform="rotate(-90 160 321.6)">31</text>
<text x="161.9" y="321.6" transform="rotate(-90 161.9 321.6)">30</text>
<text x="163.8" y="321.6" transform="rotate(-90 163.8 321.6)">29</text>
<text x="165.7" y="321.6" transform="rotate(-90 165.7 321.6)">28</text>
<text x="167.5" y="321.6" transform="rotate(-90 167.5 321.6)">27</text>
<text x="169.4" y="321.6" transform="rotate(-90 169.4 321.6)">26</text>
<text x="171.3" y="321.6" transform="rotate(-90 171.3 321.6)">25</text>
<text x="155.2" y="327.1" transform="rotate(-90 155.2 327.1)">GND</text>
<text x="160.9" y="329.7" transform="rotate(-90 160.9 329.7)">RES12K</text>
<text x="162.7" y="328" transform="rotate(-90 162.7 328)">VDDA</text>
<text x="164.6" y="328.1" transform="rotate(-90 164.6 328.1)">VDDD</text>
<text x="166.5" y="329.9" transform="rotate(-90 166.5 329.9)">XTAL_IN</text>
<text x="170.2" y="328.8" transform="rotate(-90 170.2 328.8)">U0TXD</text>
<text x="172.1" y="329" transform="rotate(-90 172.1 329)">U0RXD</text>
<text x="144.1" y="331">1</text>
<text x="144.1" y="332.9">2</text>
<text x="144.1" y="334.7">3</text>
<text x="147" y="331.8">VDDA</text>
<text x="147" y="333.7">LNA</text>
<text x="147" y="335.6">VDD3P3</text>
<text x="159" y="331.8" transform="rotate(-90 159 331.8)">EXT_RSTB</text>
<text x="168.4" y="331.7" transform="rotate(-90 168.4 331.7)">XTAL_OUT</text>
<text x="171.3" y="335.6">SD_DATA_0</text>
<text x="171.3" y="333.7">SD_DATA_1</text>
<text x="175.3" y="331.8">GPIO5</text>
<text x="182.1" y="334.7">22</text>
<text x="182.1" y="332.9">23</text>
<text x="182.1" y="331">24</text>
<text x="144.1" y="336.6">4</text>
<text x="144.1" y="338.5">5</text>
<text x="144.1" y="340.4">6</text>
<text x="147" y="337.4">VDD3P3</text>
<text x="147" y="339.3">VDD_RTC</text>
<text x="147" y="341.2">TOUT</text>
<text x="171.3" y="341.2">SD_DATA_3</text>
<text x="173.4" y="339.3">SD_CMD</text>
<text x="174" y="337.4">SD_CLK</text>
<text x="182.1" y="340.4">19</text>
<text x="182.1" y="338.5">20</text>
<text x="182.1" y="336.6">21</text>
<text x="144.1" y="342.2">7</text>
<text x="144.1" y="344.1">8</text>
<text x="147" y="343.1">CHIP_EN</text>
<text x="147" y="344.9">XPD_DCDC</text>
<text x="171.3" y="343.1">SD_DATA_2</text>
<text x="173.7" y="344.9">VDDPST</text>
<text x="182.1" y="344.1">17</text>
<text x="182.1" y="342.2">18</text>
<text x="157.1" y="352" transform="rotate(-90 157.1 352)">MTMS</text>
<text x="159" y="352" transform="rotate(-90 159 352)">MTDI</text>
<text x="160.9" y="352" transform="rotate(-90 160.9 352)">VDDPST</text>
<text x="162.7" y="352" transform="rotate(-90 162.7 352)">MTCK</text>
<text x="164.6" y="352" transform="rotate(-90 164.6 352)">MTDO</text>
<text x="166.5" y="352" transform="rotate(-90 166.5 352)">GPIO2</text>
<text x="168.4" y="352" transform="rotate(-90 168.4 352)">GPIO0</text>
<text x="170.2" y="352" transform="rotate(-90 170.2 352)">GPIO4</text>
<text x="156.3" y="354.9" transform="rotate(-90 156.3 354.9)">9</text>
<text x="158.2" y="355.8" transform="rotate(-90 158.2 355.8)">10</text>
<text x="160" y="355.7" transform="rotate(-90 160 355.7)">11</text>
<text x="161.9" y="355.8" transform="rotate(-90 161.9 355.8)">12</text>
<text x="163.8" y="355.8" transform="rotate(-90 163.8 355.8)">13</text>
<text x="165.7" y="355.8" transform="rotate(-90 165.7 355.8)">14</text>
<text x="167.5" y="355.8" transform="rotate(-90 167.5 355.8)">15</text>
<text x="169.4" y="355.8" transform="rotate(-90 169.4 355.8)">16</text>
</g>
<g font-size="1.6" fill="#800000">
<text x="159.7" y="389">SDIO</text>
<text x="165.4" y="387.2">MTDO</text>
<text x="167.4" y="389">1</text>
<text x="171.2" y="387.2">GPIO0</text>
<text x="173.1" y="389">X</text>
<text x="176.8" y="387.2">GPIO2</text>
<text x="178.7" y="389">X</text>
<text x="159.7" y="390.9">UART</text>
<text x="159.7" y="392.8">FLASH</text>
<text x="167.4" y="390.9">0</text>
<text x="167.4" y="392.8">0</text>
<text x="173.1" y="392.8">1</text>
<text x="173.1" y="390.9">0</text>
<text x="178.7" y="392.8">1</text>
<text x="178.7" y="390.9">1</text>
</g>
<g font-size="1.5" fill="#505050">
<text x="188.4" y="22.6">May 26,2015</text>
<text x="188.4" y="27.3">Mar. 18,2018</text>
</g>
<g font-size="1.3" fill="#800000">
<text x="190.3" y="135.2">2018/3/27 下午3:08</text>
<text x="190.3" y="268.4">2018/3/27 下午3:08</text>
<text x="190.3" y="401.6">2018/3/27 下午3:08</text>
</g>
<g font-size="1.3" fill="#505050">
<text x="113.4" y="166.1" transform="rotate(-90 113.4 166.1)">TP6</text>
<text x="144.8" y="167.1">3V3</text>
<text x="149" y="163.3">TXD</text>
<text x="149" y="167.1">D4</text>
<text x="153.7" y="167.1">BL-HB337A-AV-TRB</text>
<text x="156.6" y="166.1">1k</text>
<text x="167.8" y="167.5">U1TXD/GPIO2</text>
<text x="101.2" y="170.8">SKRPABE010</text>
<text x="101.2" y="169.9">SW1</text>
<text x="116.2" y="168.5">SPICS2/GPIO0</text>
<text x="144.8" y="172.7">3V3</text>
<text x="149" y="172.7">D5</text>
<text x="153.7" y="172.7">BL-HGE37A-AV-TRB</text>
<text x="156.6" y="171.7">1k</text>
<text x="156.6" y="168.9">R21</text>
<text x="114.3" y="179.3" transform="rotate(-90 114.3 179.3)">TP5</text>
<text x="149" y="176.4">PWR</text>
<text x="156.6" y="174.6">R22</text>
<text x="101.2" y="183">SKRPABE010</text>
<text x="101.2" y="182.1">SW2</text>
<text x="117.2" y="180.7">RST</text>
<text x="91.8" y="203.7">3V3</text>
<text x="102.1" y="201.8">VSYS</text>
<text x="101.2" y="209.3" transform="rotate(-90 101.2 209.3)">1k</text>
<text x="104" y="209.3" transform="rotate(-90 104 209.3)">R9</text>
<text x="117.2" y="208.3">J3</text>
<text x="123.7" y="208.3">Grov</text>
<text x="126.6" y="208.3">e</text>
<text x="130.3" y="209.3">TP1</text>
<text x="73.3" y="212.6">U0RXD/SPICS1/GPIO3</text>
<text x="89" y="210.2" transform="rotate(-90 89 210.2)">1k</text>
<text x="91.8" y="210.2" transform="rotate(-90 91.8 210.2)">R8</text>
<text x="92.8" y="215.5" transform="rotate(-90 92.8 215.5)">2N7002,215</text>
<text x="99.3" y="210.1" transform="rotate(-90 99.3 210.1)">Q1</text>
<text x="107.5" y="210.7">U0TXD/GPIO1</text>
<text x="108.7" y="214">VSYS</text>
<text x="130.3" y="211.2">TP2</text>
<text x="130.3" y="213">VSYS</text>
<text x="130.3" y="214.9">GND</text>
<text x="152.1" y="215.4">VSYS</text>
<text x="173.4" y="213">U6</text>
<text x="180.9" y="213">ETA3410D2I-T</text>
<text x="190.3" y="214.9">L4</text>
<text x="196.9" y="214.9">WPN20161</text>
<text x="203.6" y="214.9">0MR47MT</text>
<text x="213.8" y="215.4">3V3</text>
<text x="198.8" y="221.5" transform="rotate(-90 198.8 221.5)">100k 1%</text>
<text x="199.7" y="221.5" transform="rotate(-90 199.7 221.5)">R28</text>
<text x="159.4" y="224.3" transform="rotate(-90 159.4 224.3)">C27</text>
<text x="162.2" y="224.3" transform="rotate(-90 162.2 224.3)">10uF</text>
<text x="163.1" y="224.3" transform="rotate(-90 163.1 224.3)">C21</text>
<text x="165.9" y="224.3" transform="rotate(-90 165.9 224.3)">10uF</text>
<text x="202.5" y="225.2" transform="rotate(-90 202.5 225.2)">C19</text>
<text x="205.3" y="225.2" transform="rotate(-90 205.3 225.2)">10uF</text>
<text x="206.3" y="225.2" transform="rotate(-90 206.3 225.2)">C26</text>
<text x="209.1" y="225.2" transform="rotate(-90 209.1 225.2)">10uF</text>
<text x="198.8" y="229" transform="rotate(-90 198.8 229)">22k 1%</text>
<text x="199.7" y="229" transform="rotate(-90 199.7 229)">R29</text>
<text x="146.8" y="292.8">NX3225SA-26.000000MHZ-G4</text>
<text x="156.6" y="293.7">X1</text>
<text x="152.4" y="301.2">8pF</text>
<text x="153" y="304">C1</text>
<text x="163.7" y="301.2">8pF</text>
<text x="164.3" y="304">C2</text>
<text x="125.6" y="310.6">3V3</text>
<text x="186.1" y="306.9">3V3</text>
<text x="188.4" y="309.7" transform="rotate(-90 188.4 309.7)">R1</text>
<text x="135" y="317.2" transform="rotate(-90 135 317.2)">C3</text>
<text x="137.8" y="317.2" transform="rotate(-90 137.8 317.2)">1uF</text>
<text x="143.4" y="317.2" transform="rotate(-90 143.4 317.2)">C4</text>
<text x="146.2" y="317.2" transform="rotate(-90 146.2 317.2)">100nF</text>
<text x="148.1" y="317.2" transform="rotate(-90 148.1 317.2)">C5</text>
<text x="150.9" y="317.2" transform="rotate(-90 150.9 317.2)">100nF</text>
<text x="154.7" y="312.5">12k 1%</text>
<text x="154.7" y="315.3">R2</text>
<text x="188.4" y="313.4" transform="rotate(-90 188.4 313.4)">10k</text>
<text x="203.5" y="317.6">U0TXD/GPIO1</text>
<text x="203.5" y="315.8">RST</text>
<text x="146.2" y="322.8">U1</text>
<text x="176.2" y="322.8">ESP828</text>
<text x="181.1" y="322.8">5</text>
<text x="203.5" y="319.5">U0RXD/SPICS1/GPIO3</text>
<text x="186.6" y="325.6" transform="rotate(-90 186.6 325.6)">100nF</text>
<text x="189.4" y="325.6" transform="rotate(-90 189.4 325.6)">C6</text>
<text x="106.2" y="332.2">2.2nH</text>
<text x="108" y="335">C7</text>
<text x="102.1" y="340.6" transform="rotate(-90 102.1 340.6)">L1</text>
<text x="105" y="340.6" transform="rotate(-90 105 340.6)">1.0pF</text>
<text x="109.6" y="340.6" transform="rotate(-90 109.6 340.6)">L2</text>
<text x="112.5" y="340.6" transform="rotate(-90 112.5 340.6)">3.3nH</text>
<text x="127.5" y="341.6" transform="rotate(-90 127.5 341.6)">C8</text>
<text x="130.3" y="341.6" transform="rotate(-90 130.3 341.6)">10uF</text>
<text x="132.2" y="341.6" transform="rotate(-90 132.2 341.6)">C9</text>
<text x="135" y="341.6" transform="rotate(-90 135 341.6)">100nF</text>
<text x="136.9" y="341.6" transform="rotate(-90 136.9 341.6)">10k</text>
<text x="136.9" y="336.9" transform="rotate(-90 136.9 336.9)">R27</text>
<text x="203.5" y="344.8">3V3</text>
<text x="124.8" y="353.3">RST</text>
<text x="132.2" y="352.8">100R</text>
<text x="136.9" y="352.8">R3</text>
<text x="184.7" y="350.9" transform="rotate(-90 184.7 350.9)">C10</text>
<text x="187.5" y="350.9" transform="rotate(-90 187.5 350.9)">100nF</text>
<text x="203.5" y="358.9">SPICS2/GPIO0</text>
<text x="152.3" y="360.8">3V3</text>
<text x="164.1" y="364.1" transform="rotate(-90 164.1 364.1)">R5</text>
<text x="170.6" y="365">10k</text>
<text x="175.3" y="365">R4</text>
<text x="181.9" y="365.5">3V3</text>
<text x="203.5" y="362.7">HSPICS/GPIO15</text>
<text x="203.5" y="360.8">U1TXD/GPIO2</text>
<text x="159.4" y="368.8" transform="rotate(-90 159.4 368.8)">C11</text>
<text x="162.2" y="368.8" transform="rotate(-90 162.2 368.8)">100nF</text>
<text x="164.1" y="368.8" transform="rotate(-90 164.1 368.8)">10k</text>
<text x="170.6" y="366.9">10k</text>
<text x="175.3" y="366.9">R6</text>
</g>
</svg>
